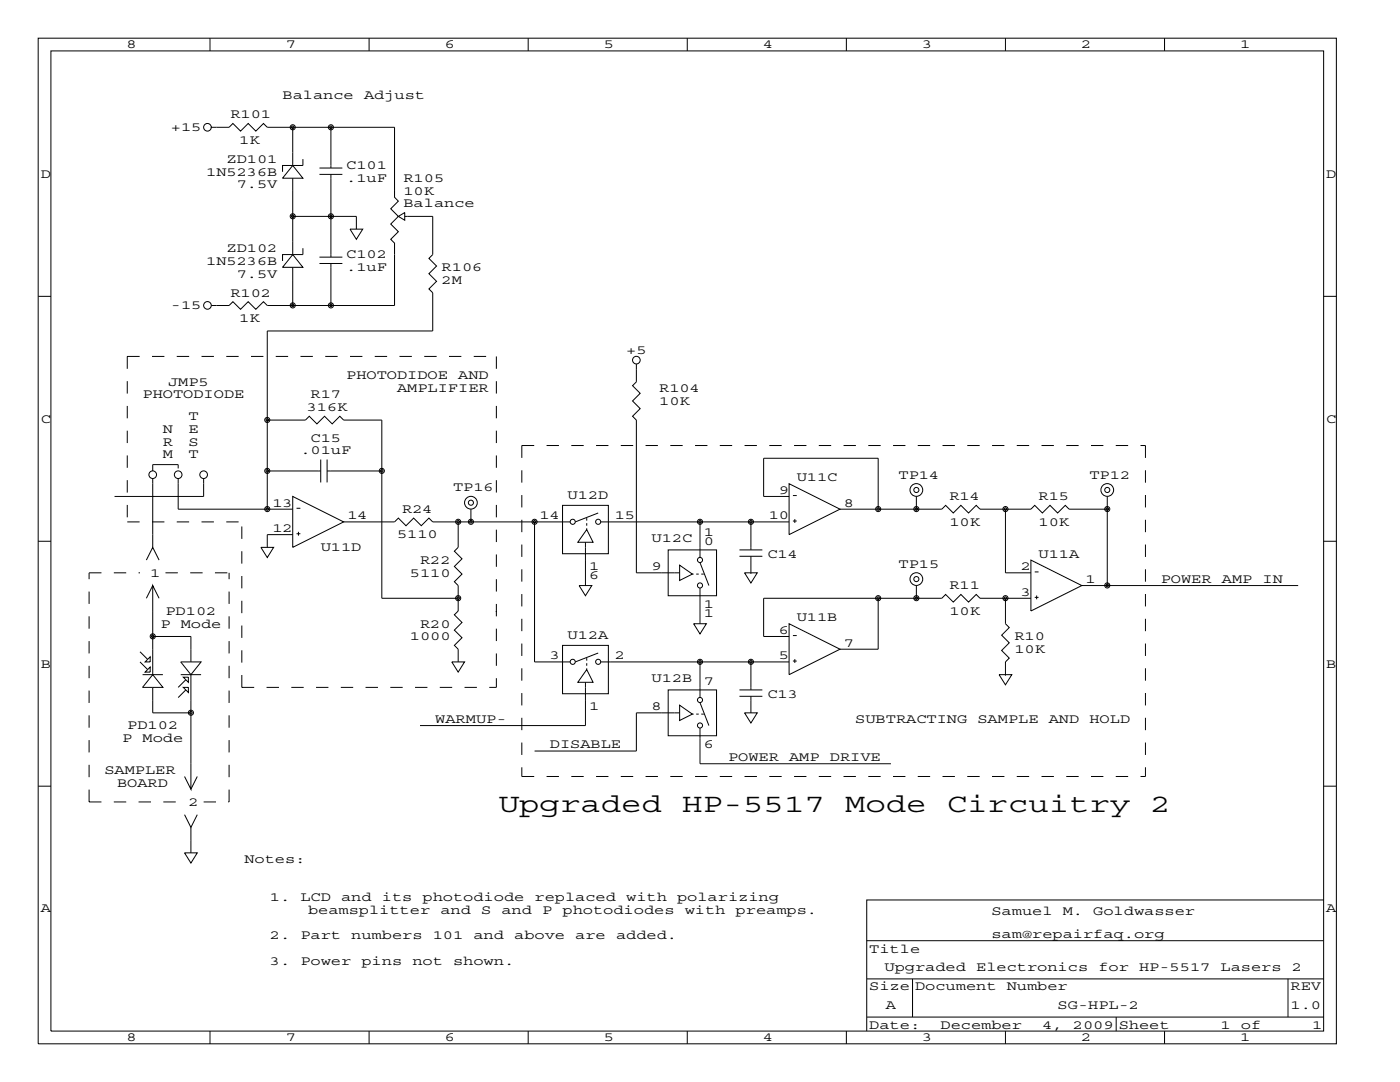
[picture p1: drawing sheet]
<svg xmlns="http://www.w3.org/2000/svg" width="279mm" height="216mm" viewBox="0 0 279 216" stroke-linecap="round" stroke-linejoin="round" font-family="sans-serif">
<g fill="none" stroke="#000" stroke-width=".2">
<path d="M7.6 7.6h259.1v200.7h-259.1zM10.2 10.2h254v195.5h-254zM41.9 7.6v2.6M73.7 7.6v2.6M105.4 7.6v2.6M137.2 7.6v2.6M168.9 7.6v2.6M200.7 7.6v2.6M232.4 7.6v2.6M42.2 25.4a.76 .76 0 0 1-1.1 .7 .76 .76 0 0 1-.2-1.2 .76 .76 0 0 1 1.2 .2l.1 .3h3.5l.8-.8 1.5 1.6 1.5-1.6 1.6 1.6 1.5-1.6 .7 .8h25.4v14l.8 .7-1.5 1.6 1.5 1.5-1.5 1.5 1.5 1.5-1.5 1.6 .7 .7v12.5h-25.4l-.7-.8-1.5 1.5-1.6-1.5-1.5 1.5-1.5-1.5-.8 .8h-3.5M58.4 25.4v7.6M58.4 35.6v15.2"/>
<path d="M58.4 33l2.1 2.6h-4.1zM60.5 31.7v1.3h-4.1v1.3M63.8 34.8h4.5M63.8 33.5h4.5M66 25.4v8.1M66 34.8v16.5M7.6 59.1h2.6M58.4 43.2h12.7v2.5M58.4 53.3v7.7M58.4 50.8l2.1 2.5h-4.1zM60.5 49.5v1.3h-4.1v1.3M63.8 52.6h4.5"/>
<path d="M63.8 51.3h4.5M66 52.6v8.4M69.8 45.7h2.6l-1.3 2.1zM79.5 43.2l1.3-.8v1.5zM80.8 43.2h5.6v7.6l-.8 .8 1.5 1.5-1.5 1.5 1.5 1.5-1.5 1.6 .8 .7v7.6h-33.1v35.6M264.2 59.1h2.5M127 72.6v3.6l-.8 .8 1.6 1.5-1.6 1.5 1.6 1.5-1.6 1.6 .8 .7v30.5h8.6M30.5 95.5v13.7M35.6 93.5v-.8h-5.1v1.3M35.6 95.5v6.1h22.8M40.6 95.5v3.6h-17.7M53.3 83.8h7.7l.7-.7 1.5 1.5 1.6-1.5 1.5 1.5 1.5-1.5 .8 .7h7.6v35.6h15.2"/>
<path d="M53.3 83.8h.1M53.3 94h10.7M58.4 99.1l10.2 5-10.2 5.1zM64 91.7v4.6M65.3 94h10.9M65.3 91.7v4.6M157.5 99.1h-5.1v-7.7h22.9v10.2M157.5 96.5l10.1 5.1-10.1 5.1zM158.2 98.9h.8M182.9 99.1v2.5M221 99.1v17.7M7.6 108h2.6"/>
<path d="M29.2 111.8l1.3-2.6 1.3 2.6M30.5 116.8l-1.3 2.6M31.8 119.4l-1.3-2.6v17.8M52.1 109.2h2.5l-1.3 2.1zM58.4 106.7h-5.1v2.5M59.2 106.5h.7M59.2 101.4h.7M59.6 106.1v.8M68.6 104.1h10.1l.8-.7 1.5 1.5 1.5-1.5 1.6 1.5 1.5-1.5 .8 .7h27.4M91.4 104.1v5.1l-.7 .8 1.5 1.5-1.5 1.5 1.5 1.6-1.5 1.5 .7 .7v5.1l-.7 .8 1.5 1.5-1.5 1.5 1.5 1.6-1.5 1.5 .7 .7v2.6M94 101.6v2.5M106.7 104.1v28h7.1"/>
<path d="M112.3 100.8h9.1v9.7h-9.1zM115.6 116.8h2.5l-1.3 2.1zM116.8 108.2v8.6M117.1 105.4v.3l1.3 2.5h-3.1l1.8-2.5M117.1 103.4v.5M117.1 104.4v.5M119.4 102.4l-4.6 1.7M133.3 109.7h9.7v9.2h-9.7zM138.2 114.6l-2.6-1.8v3l2.6-1.2h.2M138.9 114.6h.5M139.7 104.1v7.2M139.7 117.3v7.2"/>
<path d="M139.7 112.3l1.8 4.5M140 114.6h.5M147.6 111h4.5M147.6 109.7h4.5M148.6 114.3h2.5l-1.2 2zM149.9 104.1v5.6M149.9 114.3h.1M149.9 111v3.3M157.5 104.1h-37.6M158.2 104h.8M158.6 103.6v.7M167.6 101.6h20.4l.7-.8 1.5 1.6 1.6-1.6 1.5 1.6 1.5-1.6 .8 .8h10.1l.8-.8 1.5 1.6 1.6-1.6 1.5 1.6 1.5-1.6 .8 .8h7.6"/>
<path d="M175.3 119.4v10.1h-7.7M182.9 101.6h.1M182.9 116.8v2.6M200.7 119.4v5.1l.7 .7-1.5 1.5 1.5 1.6-1.5 1.5 1.5 1.5-.7 .8v2.5M200.7 101.6v12.7h5M205.7 111.8l10.2 5-10.2 5.1zM205.7 119.4h-10.1l-.8-.8-1.5 1.5-1.5-1.5-1.6 1.5-1.5-1.5-.7 .8h-35.6v7.6h5.1M206.5 119.2h.8M206.5 114.1h.8M206.9 118.8v.8M215.9 116.8h43.2M221 101.6h.1"/>
<path d="M264.2 108h2.5M27.9 132.1l1.6 1.5M27.9 130l1.6 1.6M28.4 134.6h4.1M29 134.1l1-1v1zM29 132.1l1-1v1zM30.5 127h7.6v5.1M30.5 134.6l2 2.6h-4.1zM30.5 137.2v5h7.6M36.1 132.1h4l-2 2.5zM36.1 134.6h4M36.6 135.1h1v1z"/>
<path d="M36.6 137.2h1v1zM37.1 135.6l-1.5 1.6M37.1 137.7l-1.5 1.5M38.1 134.6v22.9l-1.3-2.6M90.2 132.1h2.5l-1.3 2zM99.1 121.9h.1M112.3 128.8h9.1v9.6h-9.1zM116.8 136.1v8.7h-33M117.1 133.4v.2l1.3 2.5h-3.1l1.8-2.5M117.1 131.3v.5M117.1 132.3v.5M119.4 130.3l-4.6 1.8"/>
<path d="M119.9 132.1h37.6M133.3 137.7h9.7v9.1h-9.7zM138.4 124.5h2.6l-1.3 2zM139.7 132.1v7.1M147.6 138.9h4.5M147.6 137.7h4.5M149.9 132.1v5.6M149.9 138.9v3.3M157.5 124.5l10.1 5-10.1 5.1zM158.2 131.9h.8M158.2 126.8h.8M158.6 131.5v.8"/>
<path d="M199.4 134.6h2.5l-1.2 2.1zM200.7 134.6h.1M7.6 156.9h2.6M39.4 154.9l-1.3 2.6M135.6 142.2h-8.6v7.7h-20.3M138.2 142.5l-2.6-1.8v3.1l2.6-1.3h.2M138.9 142.5h.5M139.7 145.3v7.1h38.1M139.7 140.2l1.8 4.6M140 142.5h.5M148.6 142.2h2.5l-1.2 2.1zM264.2 156.9h2.5"/>
<path d="M36.8 162.6l1.3 2.5 1.3-2.5M36.8 170.2h2.6l-1.3 2zM38.1 165.1v5.1M264.2 179.6h-91.2v26.1M173 195.3h91.2M173 187.7h91.2M182.1 195.3v7.6M257 195.3v7.6M41.9 205.7v2.6M73.7 205.7v2.6M105.4 205.7v2.6M137.2 205.7v2.6"/>
<path d="M168.9 205.7v2.6M173 202.9h91.2M200.7 205.7v2.6M222.8 202.9v2.8M232.4 205.7v2.6"/>
<circle cx="58.4" cy="25.4" r=".51"/>
<circle cx="58.4" cy="25.4" r=".25"/>
<circle cx="66" cy="25.4" r=".51"/>
<circle cx="66" cy="25.4" r=".25"/>
<circle cx="58.4" cy="43.2" r=".51"/>
<circle cx="58.4" cy="43.2" r=".25"/>
<circle cx="66" cy="43.2" r=".51"/>
<circle cx="66" cy="43.2" r=".25"/>
<circle cx="41.4" cy="60.9" r=".76"/>
<circle cx="58.4" cy="60.9" r=".51"/>
<circle cx="58.4" cy="60.9" r=".25"/>
<circle cx="66" cy="60.9" r=".51"/>
<circle cx="66" cy="60.9" r=".25"/>
<circle cx="127" cy="71.9" r=".76"/>
<circle cx="30.5" cy="94.7" r=".76"/>
<circle cx="35.6" cy="94.7" r=".76"/>
<circle cx="40.6" cy="94.7" r=".76"/>
<circle cx="53.3" cy="94" r=".51"/>
<circle cx="53.3" cy="83.8" r=".51"/>
<circle cx="53.3" cy="94" r=".25"/>
<circle cx="53.3" cy="83.8" r=".25"/>
<circle cx="76.2" cy="94" r=".51"/>
<circle cx="76.2" cy="94" r=".25"/>
<circle cx="182.9" cy="97.8" r="1.27"/>
<circle cx="182.9" cy="97.8" r=".51"/>
<circle cx="221" cy="97.8" r="1.27"/>
<circle cx="221" cy="97.8" r=".51"/>
<circle cx="53.3" cy="101.6" r=".51"/>
<circle cx="53.3" cy="101.6" r=".25"/>
<circle cx="91.4" cy="104.1" r=".51"/>
<circle cx="91.4" cy="119.4" r=".51"/>
<circle cx="91.4" cy="104.1" r=".25"/>
<circle cx="91.4" cy="119.4" r=".25"/>
<circle cx="94" cy="100.3" r="1.27"/>
<circle cx="94" cy="100.3" r=".51"/>
<circle cx="94" cy="104.1" r=".51"/>
<circle cx="94" cy="104.1" r=".25"/>
<circle cx="106.7" cy="104.1" r=".51"/>
<circle cx="106.7" cy="104.1" r=".25"/>
<circle cx="114.3" cy="104.1" r=".51"/>
<circle cx="119.4" cy="104.1" r=".51"/>
<circle cx="139.7" cy="104.1" r=".51"/>
<circle cx="139.7" cy="111.7" r=".51"/>
<circle cx="139.7" cy="116.8" r=".51"/>
<circle cx="139.7" cy="104.1" r=".25"/>
<circle cx="149.9" cy="104.1" r=".51"/>
<circle cx="149.9" cy="104.1" r=".25"/>
<circle cx="175.3" cy="101.6" r=".51"/>
<circle cx="175.3" cy="119.4" r=".51"/>
<circle cx="175.3" cy="101.6" r=".25"/>
<circle cx="175.3" cy="119.4" r=".25"/>
<circle cx="182.9" cy="119.4" r=".51"/>
<circle cx="182.9" cy="101.6" r=".51"/>
<circle cx="182.9" cy="115.5" r="1.27"/>
<circle cx="182.9" cy="115.5" r=".51"/>
<circle cx="182.9" cy="101.6" r=".25"/>
<circle cx="182.9" cy="119.4" r=".25"/>
<circle cx="200.7" cy="101.6" r=".51"/>
<circle cx="200.7" cy="119.4" r=".51"/>
<circle cx="200.7" cy="101.6" r=".25"/>
<circle cx="200.7" cy="119.4" r=".25"/>
<circle cx="221" cy="116.8" r=".51"/>
<circle cx="221" cy="101.6" r=".51"/>
<circle cx="221" cy="116.8" r=".25"/>
<circle cx="221" cy="101.6" r=".25"/>
<circle cx="30.5" cy="127" r=".51"/>
<circle cx="30.5" cy="127" r=".25"/>
<circle cx="114.3" cy="132.1" r=".51"/>
<circle cx="119.4" cy="132.1" r=".51"/>
<circle cx="139.7" cy="139.7" r=".51"/>
<circle cx="139.7" cy="132.1" r=".51"/>
<circle cx="139.7" cy="132.1" r=".25"/>
<circle cx="149.9" cy="132.1" r=".51"/>
<circle cx="149.9" cy="132.1" r=".25"/>
<circle cx="38.1" cy="142.2" r=".51"/>
<circle cx="38.1" cy="142.2" r=".25"/>
<circle cx="139.7" cy="144.8" r=".51"/>
</g>
<g fill="none" stroke="#000" stroke-width=".2" stroke-dasharray="2.5" stroke-linecap="butt">
<path d="M25.4 71.1h73.7M25.4 71.1v33M99.1 71.1v66.1M104.1 88.9v66M104.1 88.9h124.5M228.6 88.9v66M17.8 114.3h10.1M25.4 104.1h22.9M33 114.3h12.7M48.3 137.2h50.8M48.3 137.2v-33.1M104.1 154.9h124.5"/>
<path d="M17.8 160v-45.7M17.8 160h17.8M40.6 160h5.1M45.7 160v-45.7"/>
</g>
<g font-size="5.3">
<text x="99.6" y="162.1">Upgraded</text>
<text x="136.1" y="162.1">HP-5517</text>
<text x="168.7" y="162.1">Mode</text>
<text x="189" y="162.1">Circuitry</text>
<text x="229.6" y="162.1">2</text>
</g>
<g font-size="2.6">
<text x="25.3" y="9.7">8</text>
<text x="57" y="9.7">7</text>
<text x="88.8" y="9.7">6</text>
<text x="120.5" y="9.7">5</text>
<text x="152.3" y="9.7">4</text>
<text x="184" y="9.7">3</text>
<text x="215.8" y="9.7">2</text>
<text x="247.5" y="9.7">1</text>
<text x="46" y="23.6">R101</text>
<text x="56.4" y="19.8">Balance</text>
<text x="72.6" y="19.8">Adjust</text>
<text x="34.1" y="26.2">+15</text>
<text x="47.8" y="28.7">1K</text>
<text x="8.1" y="35.5">D</text>
<text x="41.1" y="35.1">1N5236B</text>
<text x="45.2" y="32.5">ZD101</text>
<text x="69.1" y="33.8">C101</text>
<text x="264.7" y="35.5">D</text>
<text x="47.2" y="37.6">7.5V</text>
<text x="69.1" y="36.3">.1uF</text>
<text x="80.5" y="36.3">R105</text>
<text x="80.5" y="38.9">10K</text>
<text x="80.5" y="41.4">Balance</text>
<text x="41.1" y="52.8">1N5236B</text>
<text x="45.2" y="50.3">ZD102</text>
<text x="69.1" y="51.6">C102</text>
<text x="46" y="59.2">R102</text>
<text x="47.2" y="55.4">7.5V</text>
<text x="69.1" y="54.1">.1uF</text>
<text x="88.1" y="54.1">R106</text>
<text x="88.1" y="56.6">2M</text>
<text x="34.1" y="61.7">-15</text>
<text x="47.8" y="64.3">1K</text>
<text x="125" y="70.6">+5</text>
<text x="33.5" y="77">JMP5</text>
<text x="69.1" y="75.7">PHOTODIDOE</text>
<text x="91.4" y="75.7">AND</text>
<text x="28.4" y="79.5">PHOTODIODE</text>
<text x="37.6" y="83.8">T</text>
<text x="61.2" y="82">316K</text>
<text x="62" y="79.5">R17</text>
<text x="79.2" y="78.2">AMPLIFIER</text>
<text x="131.6" y="78.2">R104</text>
<text x="131.6" y="80.8">10K</text>
<text x="8.1" y="84.3">C</text>
<text x="32.5" y="86.4">N</text>
<text x="32.5" y="88.9">R</text>
<text x="37.6" y="86.4">E</text>
<text x="37.6" y="88.9">S</text>
<text x="62" y="88.1">C15</text>
<text x="264.7" y="84.3">C</text>
<text x="32.5" y="91.4">M</text>
<text x="37.6" y="91.4">T</text>
<text x="59.9" y="90.7">.01uF</text>
<text x="179.3" y="95.5">TP14</text>
<text x="217.4" y="95.5">TP12</text>
<text x="54.4" y="101.1">13</text>
<text x="90.4" y="98">TP16</text>
<text x="113.3" y="99.6">U12D</text>
<text x="155.4" y="98.6">9</text>
<text x="159" y="96">U11C</text>
<text x="168.4" y="101.1">8</text>
<text x="189.5" y="99.8">R14</text>
<text x="207.3" y="99.8">R15</text>
<text x="54.4" y="106.2">12</text>
<text x="69.3" y="103.6">14</text>
<text x="79.2" y="107.4">5110</text>
<text x="80.3" y="102.4">R24</text>
<text x="107.7" y="103.6">14</text>
<text x="122.7" y="103.6">15</text>
<text x="140.5" y="106.9">1</text>
<text x="153.4" y="103.6">10</text>
<text x="189.5" y="104.9">10K</text>
<text x="207.3" y="104.9">10K</text>
<text x="64" y="110">U11D</text>
<text x="83.8" y="112.5">R22</text>
<text x="117.6" y="113.8">1</text>
<text x="130" y="113.8">9</text>
<text x="130" y="108.2">U12C</text>
<text x="140.5" y="108.7">0</text>
<text x="153.2" y="111.3">C14</text>
<text x="179.3" y="113.3">TP15</text>
<text x="203.7" y="113.8">2</text>
<text x="207.3" y="111.3">U11A</text>
<text x="30" y="115.1">1</text>
<text x="81.8" y="115.1">5110</text>
<text x="117.6" y="115.6">6</text>
<text x="189.5" y="117.6">R11</text>
<text x="203.7" y="118.9">3</text>
<text x="216.7" y="116.3">1</text>
<text x="231.6" y="116.3">POWER</text>
<text x="243.8" y="116.3">AMP</text>
<text x="252" y="116.3">IN</text>
<text x="32" y="125.2">P</text>
<text x="33" y="122.7">PD102</text>
<text x="36.1" y="125.2">Mode</text>
<text x="83.8" y="125.2">R20</text>
<text x="140.5" y="121.4">1</text>
<text x="140.5" y="123.2">1</text>
<text x="159" y="124">U11B</text>
<text x="189.5" y="122.7">10K</text>
<text x="81.8" y="127.8">1000</text>
<text x="109.7" y="131.6">3</text>
<text x="113.3" y="127.5">U12A</text>
<text x="122.7" y="131.6">2</text>
<text x="155.4" y="131.6">5</text>
<text x="155.4" y="126.5">6</text>
<text x="168.4" y="129">7</text>
<text x="202.4" y="127.8">R10</text>
<text x="202.4" y="130.3">10K</text>
<text x="8.1" y="133.2">B</text>
<text x="130" y="136.1">U12B</text>
<text x="140.5" y="136.7">7</text>
<text x="264.7" y="133.2">B</text>
<text x="117.6" y="141.7">1</text>
<text x="130" y="141.7">8</text>
<text x="153.2" y="139.2">C13</text>
<text x="24.4" y="148.1">P</text>
<text x="25.4" y="145.5">PD102</text>
<text x="28.4" y="148.1">Mode</text>
<text x="86.9" y="144.3">WARMUP-</text>
<text x="109.7" y="149.4">DISABLE</text>
<text x="140.5" y="149.4">6</text>
<text x="170.7" y="144.3">SUBTRACTING</text>
<text x="195.1" y="144.3">SAMPLE</text>
<text x="209.3" y="144.3">AND</text>
<text x="217.4" y="144.3">HOLD</text>
<text x="20.8" y="154.4">SAMPLER</text>
<text x="145.3" y="151.9">POWER</text>
<text x="157.5" y="151.9">AMP</text>
<text x="165.6" y="151.9">DRIVE</text>
<text x="23.4" y="157">BOARD</text>
<text x="37.6" y="160.8">2</text>
<text x="48.8" y="172.2">Notes:</text>
<text x="53.8" y="179.8">1.</text>
<text x="59.9" y="179.8">LCD</text>
<text x="68.1" y="179.8">and</text>
<text x="76.2" y="179.8">its</text>
<text x="84.3" y="179.8">photodiode</text>
<text x="106.7" y="179.8">replaced</text>
<text x="125" y="179.8">with</text>
<text x="135.1" y="179.8">polarizing</text>
<text x="8.1" y="182.1">A</text>
<text x="61.5" y="182.4">beamsplitter</text>
<text x="87.9" y="182.4">and</text>
<text x="96" y="182.4">S</text>
<text x="100.1" y="182.4">and</text>
<text x="108.2" y="182.4">P</text>
<text x="112.3" y="182.4">photodiodes</text>
<text x="136.7" y="182.4">with</text>
<text x="146.8" y="182.4">preamps.</text>
<text x="197.9" y="182.6">Samuel</text>
<text x="212.1" y="182.6">M.</text>
<text x="218.2" y="182.6">Goldwasser</text>
<text x="264.7" y="182.1">A</text>
<text x="53.8" y="187.5">2.</text>
<text x="59.9" y="187.5">Part</text>
<text x="70.1" y="187.5">numbers</text>
<text x="86.4" y="187.5">101</text>
<text x="94.5" y="187.5">and</text>
<text x="102.6" y="187.5">above</text>
<text x="114.8" y="187.5">are</text>
<text x="122.9" y="187.5">added.</text>
<text x="173.5" y="190.2">Title</text>
<text x="197.9" y="187.2">sam@repairfaq.org</text>
<text x="53.8" y="192.5">3.</text>
<text x="59.9" y="192.5">Power</text>
<text x="72.1" y="192.5">pins</text>
<text x="82.3" y="192.5">not</text>
<text x="90.4" y="192.5">shown.</text>
<text x="173.5" y="197.6">Size Document</text>
<text x="176.5" y="193.8">Upgraded</text>
<text x="194.8" y="193.8">Electronics</text>
<text x="200.9" y="197.6">Number</text>
<text x="219.2" y="193.8">for</text>
<text x="227.3" y="193.8">HP-5517</text>
<text x="243.6" y="193.8">Lasers</text>
<text x="257.6" y="197.6">REV</text>
<text x="257.8" y="193.8">2</text>
<text x="176.8" y="201.4">A</text>
<text x="211.1" y="201.4">SG-HPL-2</text>
<text x="257.6" y="201.4">1.0</text>
<text x="25.3" y="207.8">8</text>
<text x="57" y="207.8">7</text>
<text x="88.8" y="207.8">6</text>
<text x="120.5" y="207.8">5</text>
<text x="152.3" y="207.8">4</text>
<text x="173.5" y="205.2">Date:</text>
<text x="184" y="207.8">3</text>
<text x="187.7" y="205.2">December</text>
<text x="208" y="205.2">4,</text>
<text x="214.1" y="205.2">2009 Sheet</text>
<text x="215.8" y="207.8">2</text>
<text x="243.6" y="205.2">1</text>
<text x="247.5" y="207.8">1</text>
<text x="247.6" y="205.2">of</text>
<text x="261.9" y="205.2">1</text>
</g>
</svg>
